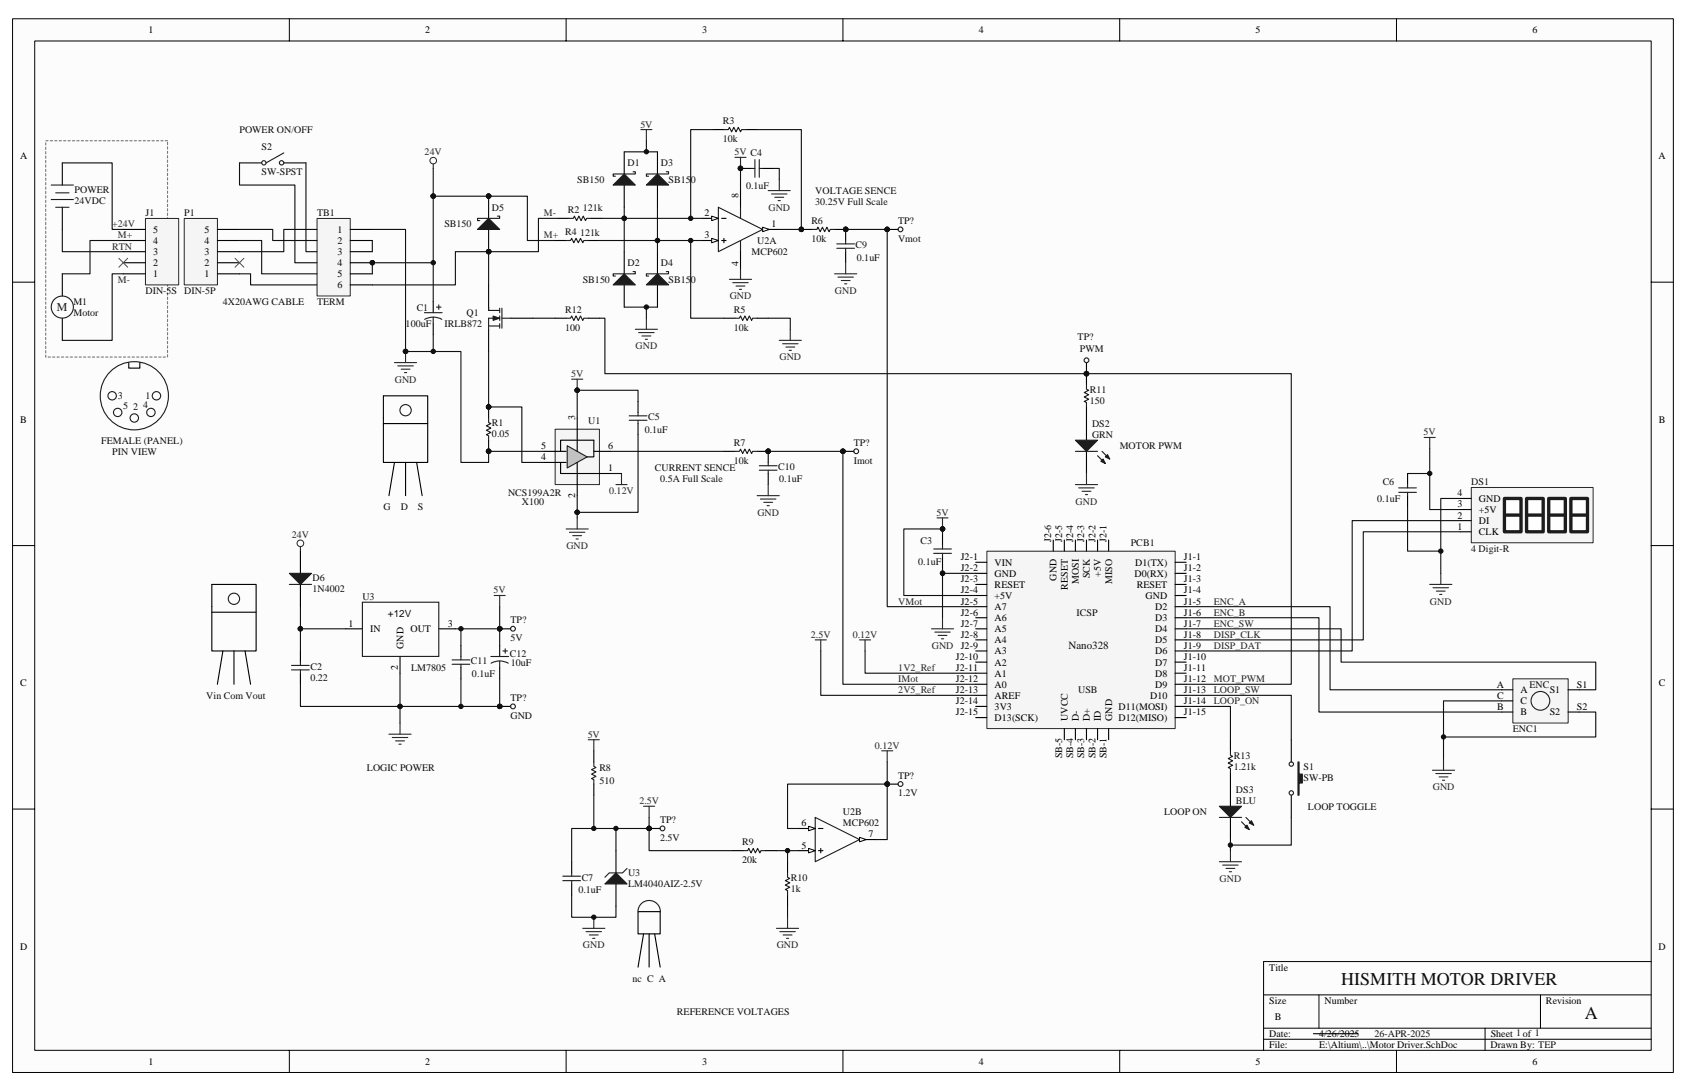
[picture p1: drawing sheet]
<svg xmlns="http://www.w3.org/2000/svg" width="432mm" height="279mm" viewBox="0 0 432 279" stroke-linecap="round" stroke-linejoin="round" font-family="sans-serif">
<path d="M3.2 4.8h425.4v269.9h-425.4z" fill="#fcfcfc"/>
<path d="M3.2 4.8h425.4v269.9h-425.4z" fill="none" stroke="#000" stroke-width=".26"/>
<path d="M8.9 10.5h414v258.5h-414z" fill="#fcfcfc"/>
<g fill="none" stroke="#000" stroke-width=".26">
<path d="M8.9 10.5h414v258.5h-414zM74.1 4.8v5.7M145 4.8v5.7M215.9 4.8v5.7M286.8 4.8v5.7M357.7 4.8v5.7M3.2 72.3h5.7M422.9 72.3h5.6M3.2 139.7h5.7M422.9 139.7h5.6M3.2 207.2h5.7M422.9 207.2h5.6"/>
<path d="M323.6 254.8h99.3M337.8 254.8v8.5M394.5 254.8v8.5M422.9 246.3h-99.3v22.7M74.1 269v5.7M145 269v5.7M215.9 269v5.7M286.8 269v5.7M323.6 263.3h99.3M323.6 266.1h99.3M357.7 269v5.7M380.3 263.3v5.7"/>
</g>
<path d="M376.8 124.9h31.2v14.1h-31.2z" fill="#f5f5f5"/>
<path d="M376.8 124.8h31.2v14.2h-31.2z" fill="none" stroke="#262626" stroke-width=".26"/>
<path d="M374 136.2h2.8M374 127.7h2.8M374 130.5h2.8M374 133.3h2.8" fill="none" stroke="#000" stroke-width=".28"/>
<path d="M402.3 127.7h4.3v8.5h-4.3z" fill-rule="evenodd" fill="#fefefe" stroke="#1c1c1c" stroke-width=".85"/>
<path d="M402.6 131.9h3.7" fill="none" stroke="#1c1c1c" stroke-width=".85"/>
<path d="M396.6 127.7h4.3v8.5h-4.3z" fill-rule="evenodd" fill="#fefefe" stroke="#1c1c1c" stroke-width=".85"/>
<path d="M396.9 131.9h3.7" fill="none" stroke="#1c1c1c" stroke-width=".85"/>
<path d="M391 127.7h4.2v8.5h-4.2z" fill-rule="evenodd" fill="#fefefe" stroke="#1c1c1c" stroke-width=".85"/>
<path d="M391.2 131.9h3.7" fill="none" stroke="#1c1c1c" stroke-width=".85"/>
<path d="M385.3 127.7h4.3v8.5h-4.3z" fill-rule="evenodd" fill="#fefefe" stroke="#1c1c1c" stroke-width=".85"/>
<path d="M385.6 131.9h3.7" fill="none" stroke="#1c1c1c" stroke-width=".85"/>
<path d="M111 77.2v2.9M111 82.9v2.8M278.3 95.7v2.8M125.1 104.2v2.9M125.1 112.7v2.9M278.3 104.2v8.5M278.3 115.6v5.7M360.5 121.3v2.8M360.5 126.9v2.9" fill="none" stroke="#000" stroke-width=".28"/>
<g fill="#0e0e0e" stroke="#0e0e0e" stroke-width=".26">
<circle cx="278.3" cy="95.7" r=".57"/>
<circle cx="125.1" cy="104.2" r=".56"/>
<circle cx="125.1" cy="115.6" r=".56"/>
</g>
<g fill="none" stroke="#1c1c1c" stroke-width=".28">
<path d="M111.8 78.7h1.1M112.4 78.1v1.1M108.7 80.1h4.5M108.8 81.8a4.5 4.5 0 0 1 4.4 0M111 81.2v1.7M278.3 98.5v1.2l.5 .2-1.1 .6 1.1 .6-1.1 .6 1.1 .5-1.1 .6 .6 .3v1.1M125.1 107.1v1.1l.6 .3-1.1 .6 1.1 .5-1.1 .6 1.1 .5-1.1 .6 .5 .3v1.1M275.4 115.6h5.7M281.1 116.7l2 2M282.2 115.6l2 2M358.2 124.9h4.6M358.2 126.1h4.6"/>
<path d="M360.5 124.1v.8M360.5 126.1v.8"/>
</g>
<g fill="#1c1c1c" stroke="#1c1c1c" stroke-width=".28">
<path d="M275.4 112.7h5.7l-2.8 2.9z"/>
<path d="M281.9 118.1l.6-.5 .6 1.1z"/>
<path d="M283.7 116.4l.5 1.2-1.1-.6z"/>
</g>
<path d="M252.8 141.2h48.2v45.4h-48.2z" fill="#f5f5f5"/>
<path d="M252.8 141.2h48.2v45.4h-48.2z" fill="none" stroke="#262626" stroke-width=".26"/>
<g fill="none" stroke="#000" stroke-width=".28">
<path d="M269.7 138.3v2.8M272.6 138.3v2.8M275.4 138.3v2.8M278.3 138.3v2.8M281.1 138.3v2.8M283.9 138.3v2.8M249.9 158.2h2.8M249.9 155.4h2.8M249.9 152.5h2.8M249.9 149.7h2.8M249.9 146.8h2.8M249.9 144h2.8"/>
<path d="M300.9 158.2h2.9M300.9 155.4h2.9M300.9 152.5h2.9M300.9 149.7h2.9M300.9 146.8h2.9M300.9 144h2.9M249.9 178.1h2.8M249.9 175.2h2.8M249.9 172.4h2.8M249.9 169.6h2.8M249.9 166.7h2.8M249.9 163.9h2.8"/>
<path d="M249.9 161h2.8M300.9 178.1h2.9M300.9 175.2h2.9M300.9 172.4h2.9M300.9 169.6h2.9M300.9 166.7h2.9M300.9 163.9h2.9M300.9 161h2.9M249.9 183.8h2.8M249.9 180.9h2.8M272.6 186.6v2.8M275.4 186.6v2.8"/>
<path d="M278.3 186.6v2.8M281.1 186.6v2.8M283.9 186.6v2.8M300.9 183.8h2.9M300.9 180.9h2.9"/>
</g>
<g fill="none" stroke="#262626" stroke-width=".28">
<path d="M146.4 97.1h2.8M147.8 97.1v2.8M364.7 112h2.9M366.2 112v2.9M240 132.6h2.8M241.4 132.6v2.9M275.4 124.1h5.7M276.3 124.9h3.9M277.1 125.8h2.3M278 126.7h.5M278.3 121.3v2.8M366.9 197.3h5.6"/>
<path d="M367.7 198.1h4M368.6 199h2.2M369.4 199.8h.6M369.7 194.4v2.9"/>
</g>
<g fill="#0e0e0e" stroke="#0e0e0e" stroke-width=".26">
<circle cx="147.8" cy="99.9" r=".56"/>
<circle cx="241.4" cy="135.5" r=".56"/>
</g>
<path d="M142.2 109.9h11.3v14.2h-11.3z" fill="#f5f5f5"/>
<path d="M142.2 109.9h11.3v14.2h-11.3z" fill="none" stroke="#262626" stroke-width=".26"/>
<path d="M145.3 114.2l5.1 2.8-5.1 2.8z" fill="#c0c0c0" stroke="#1c1c1c" stroke-width=".28"/>
<g fill="none" stroke="#000" stroke-width=".28">
<path d="M125.1 50.2v5.7M125.1 58.8v5.7M125.1 73v5.7M125.1 84.3v5.7M130.8 81.5h5.7M139.3 115.6h5.7M139.3 118.4h5.7M143.6 118.4v2.9h12.7M143.6 115.6v-2.9h8.5v4.3h-1.7M147.8 107.1v8.5M147.8 118.4v8.5M152.1 115.6h4.2"/>
<path d="M241.4 136.9v2.8M241.4 142.6v2.8M204.5 217.8h4.3"/>
</g>
<g fill="#0e0e0e" stroke="#0e0e0e" stroke-width=".26">
<circle cx="125.1" cy="64.4" r=".56"/>
<circle cx="125.1" cy="50.2" r=".56"/>
<circle cx="103.9" cy="90" r=".56"/>
</g>
<path d="M122.3 58.8l2.8-2.9 2.9 2.9z" fill="#1c1c1c" stroke="#1c1c1c" stroke-width=".28"/>
<g fill="none" stroke="#1c1c1c" stroke-width=".28">
<path d="M127.4 55.4h.6v.5h-5.7v.6h.6M125.1 78.7v.8h2.9M128 78.9v1.2M128.5 78.9v5.2M125.1 83.5h2.9M128 81.5h-2.9v2.8M128 80.9v1.2M128 82.9v1.2M128.5 81.5h2.3M241.4 139.7v.9M239.1 140.6h4.6M239.1 141.7h4.6"/>
<path d="M241.4 141.7v.9M208.8 209.3l11.3 5.7-11.3 5.7z"/>
</g>
<g fill="none" stroke="#262626" stroke-width=".28">
<path d="M111 42v1.1M186.8 71.5h5.7M187.7 72.4h3.9M188.5 73.3h2.3M189.4 74.1h.5M189.7 68.7v2.8M101 92.9h5.7M101.9 93.7h4M102.7 94.6h2.3M103.6 95.4h.6M103.9 90v2.9M162.7 84.3h5.7"/>
<path d="M163.6 85.2h3.9M164.4 86h2.3M165.3 86.9h.5M165.5 81.5v2.8M145 135.5h5.7M145.8 136.3h4M146.7 137.2h2.2M147.5 138h.6M147.8 132.6v2.9"/>
</g>
<circle cx="111" cy="41.1" r=".84" fill="none" stroke="#262626" stroke-width=".26"/>
<path d="M126.3 80.9l1.7 .6-1.7 .6z" fill="#1c1c1c" stroke="#1c1c1c" stroke-width=".26"/>
<path d="M207.1 217.3l1.7 .5-1.7 .6z" fill="#fcfcfc" stroke="#000" stroke-width=".26"/>
<path d="M204.5 212.2h4.3" fill="none" stroke="#000" stroke-width=".28"/>
<path d="M207.1 211.6l1.7 .6-1.7 .5z" fill="#fcfcfc" stroke="#000" stroke-width=".26"/>
<path d="M220.1 215h4.3" fill="none" stroke="#000" stroke-width=".28"/>
<path d="M220.1 214.4l1.7 .6-1.7 .6z" fill="#fcfcfc" stroke="#000" stroke-width=".26"/>
<path d="M179.7 61.6h4.3M209.6 212.2h1.2M209.6 217.8h1.2M210.2 217.3v1.1" fill="none" stroke="#000" stroke-width=".28"/>
<path d="M184 53.1l11.3 5.7-11.3 5.7zM189.7 53.1v2.8M189.7 61.6v2.9" fill="none" stroke="#1c1c1c" stroke-width=".28"/>
<path d="M182.3 61l1.7 .6-1.7 .6z" fill="#fcfcfc" stroke="#000" stroke-width=".26"/>
<path d="M179.7 55.9h4.3" fill="none" stroke="#000" stroke-width=".28"/>
<path d="M182.3 55.4l1.7 .5-1.7 .6z" fill="#fcfcfc" stroke="#000" stroke-width=".26"/>
<path d="M195.3 58.8h4.3" fill="none" stroke="#000" stroke-width=".28"/>
<path d="M195.3 58.2l1.7 .6-1.7 .5z" fill="#fcfcfc" stroke="#000" stroke-width=".26"/>
<g fill="none" stroke="#000" stroke-width=".28">
<path d="M159.9 38.9v5.7M168.4 38.9v5.7M182.6 33.2h2.8M191.1 33.2h2.8M142.9 55.9h2.8M151.4 55.9h2.8M159.9 47.4v5.7M168.4 47.4v5.7M184.8 55.9h1.1M189.7 48.8v4.3M189.7 43.1h2.8M195.3 43.1h2.9"/>
<path d="M205.2 58.8h2.9M213.7 58.8h2.9v2.8M16 70.1v5.7M142.2 61.6h2.8M150.7 61.6h2.8M159.9 64.5v5.6M159.9 73v5.7M168.4 64.5v5.6M168.4 73v5.7M184.8 61.6h1.1M185.4 61v1.2M189.7 64.5v4.2"/>
<path d="M216.6 64.5v2.8M16 81.5v5.7M142.2 81.5h2.8M150.7 81.5h2.8M185.4 81.5h2.8M193.9 81.5h2.8M185.4 115.6h2.8M193.9 115.6h2.8v2.8M196.7 121.3v2.8M152.1 192.3v2.8M152.1 200.8v2.8M157.8 217.8v5.7"/>
<path d="M187.5 217.8h2.9M196 217.8h2.9M146.4 220.7v2.8M146.4 226.4v2.8M157.8 226.4v5.7M201.7 220.7v2.8M201.7 229.2v2.9"/>
</g>
<g fill="none" stroke="#1c1c1c" stroke-width=".28">
<path d="M185.4 33.2h1.1l.3-.6 .6 1.2 .5-1.2 .6 1.2 .6-1.2 .6 1.2 .2-.6h1.2M145.7 55.9h1.1l.3-.5 .6 1.1 .6-1.1 .5 1.1 .6-1.1 .5 1.1 .3-.6h1.2M162.1 44h.6v.6h-5.7v.5h.6M170.6 44h.6v.6h-5.7v.5h.6M192.5 43.1h.8M193.3 40.9v4.5M194.5 40.9v4.5M194.5 43.1h.8M208.1 58.8h1.1l.3-.6 .6 1.1 .5-1.1 .6 1.1 .6-1.1 .5 1.1 .3-.5h1.1M145 61.6h1.1l.3-.6 .6 1.2 .5-1.2 .6 1.2 .6-1.2 .5 1.2 .3-.6h1.2M162.1 69.6h.6v.5h-5.7v.6h.6M170.6 69.6h.6v.5h-5.7v.6h.6"/>
<path d="M214.3 62.5h4.5M214.3 63.6h4.5M216.6 61.6v.9M216.6 63.6v.9M145 81.5h1.1l.3-.6 .6 1.2 .5-1.2 .6 1.2 .6-1.2 .5 1.2 .3-.6h1.2M188.2 81.5h1.2l.3-.6 .5 1.2 .6-1.2 .5 1.2 .6-1.2 .6 1.2 .3-.6h1.1M188.2 115.6h1.2l.3-.6 .5 1.1 .6-1.1 .5 1.1 .6-1.1 .6 1.1 .3-.5h1.1M194.5 119.3h4.5M196.7 118.4v.9M194.5 120.4h4.5M196.7 120.4v.9M152.1 195.1v1.2l.5 .3-1.1 .5 1.1 .6-1.1 .5 1.1 .6-1.1 .6 .6 .3v1.1"/>
<path d="M190.4 217.8h1.1l.3-.5 .5 1.1 .6-1.1 .6 1.1 .5-1.1 .6 1.1 .3-.6h1.1M144.1 225.5h4.6M144.1 224.4h4.6M146.4 223.5v.9M146.4 225.5v.9M160.6 222.4l-1.2 1.1h-3.4l-1.1 1.2M201.7 223.5v1.2l.6 .3-1.2 .5 1.2 .6-1.2 .6 1.2 .5-1.2 .6 .6 .3v1.1"/>
<circle cx="16" cy="78.6" r="2.83"/>
</g>
<g fill="none" stroke="#0e0e0e" stroke-width=".28">
<path d="M159.9 38.9h8.5M165.5 36v2.9M182.6 33.2h-5.7v22.7M193.9 33.2h11.3v25.6h-5.6M125.1 50.2h10v11.4h7.1M154.2 55.9h25.5M159.9 53.1v11.4M168.4 53.1v11.4M189.7 43.1v5.7M198.2 43.1h1.4v2.9M153.5 61.6h26.2M159.9 78.7h8.5"/>
<path d="M165.5 78.7v2.8M176.9 61.6v19.9h8.5M125.1 90v14.2h8.5v14.2h5.7M136.5 81.5h5.7M196.7 81.5h5.7v2.8M156.3 115.6h29.1M210.2 166.7v11.4h39.7M221.6 166.7v5.7h28.3M227.2 195.1v5.7M152.1 203.6v8.6M157.8 212.2v5.6M198.9 217.8h5.6"/>
<path d="M201.7 217.8v2.9M227.2 200.8h-25.5v11.4h2.8M227.2 200.8v14.2h-2.8M146.4 229.2v5.7h11.4v-2.8M201.7 232.1v2.8"/>
</g>
<g fill="#0e0e0e" stroke="#0e0e0e" stroke-width=".26">
<circle cx="125.1" cy="50.2" r=".56"/>
<circle cx="176.9" cy="55.9" r=".57"/>
<circle cx="205.2" cy="58.7" r=".56"/>
<circle cx="159.9" cy="55.9" r=".57"/>
<circle cx="165.6" cy="38.9" r=".56"/>
<circle cx="165.6" cy="78.6" r=".56"/>
<circle cx="168.4" cy="61.6" r=".56"/>
<circle cx="176.9" cy="61.6" r=".56"/>
<circle cx="201.7" cy="217.8" r=".57"/>
<circle cx="152.1" cy="234.9" r=".55"/>
<circle cx="157.8" cy="212.2" r=".55"/>
<circle cx="152.1" cy="212.2" r=".55"/>
<circle cx="125.1" cy="104.2" r=".56"/>
<circle cx="227.2" cy="200.8" r=".55"/>
<circle cx="216.6" cy="58.7" r=".56"/>
<circle cx="196.7" cy="115.6" r=".55"/>
<circle cx="189.6" cy="43.1" r=".56"/>
</g>
<g fill="#1c1c1c" stroke="#1c1c1c" stroke-width=".28">
<path d="M157 47.4l2.9-2.8 2.8 2.8z"/>
<path d="M165.5 47.4l2.9-2.8 2.8 2.8z"/>
<path d="M157 73l2.9-2.9 2.8 2.9z"/>
<path d="M165.5 73l2.9-2.9 2.8 2.9z"/>
<path d="M154.9 226.4l2.9-2.9 2.8 2.9z"/>
</g>
<g fill="none" stroke="#262626" stroke-width=".28">
<path d="M164.1 33.2h2.9M165.5 33.2v2.8M188.2 40.3h2.9M189.7 40.3v2.8M196.7 48.8h5.7M197.6 49.7h3.9M198.4 50.5h2.3M199.3 51.4h.6M199.6 46v2.8M213.7 70.1h5.7M214.6 71h4M215.5 71.8h2.2"/>
<path d="M216.3 72.7h.6M216.6 67.3v2.8M199.6 87.2h5.6M200.4 88h4M201.3 88.9h2.2M202.1 89.7h.6M202.4 84.3v2.9M157.8 124.1h2.8M159.2 121.3v2.8M193.9 126.9h5.7M194.8 127.8h3.9M195.6 128.7h2.3"/>
<path d="M196.4 129.5h.6M196.7 124.1v2.8M208.8 163.9h2.8M210.2 163.9v2.8M220.1 163.9h2.9M221.6 163.9v2.8M150.7 189.4h2.8M152.1 189.4v2.9M225.8 192.3h2.8M227.2 192.3v2.8M164.8 206.5h2.9M166.2 206.5v2.8"/>
<path d="M149.2 237.7h5.7M150.1 238.6h4M150.9 239.4h2.3M152.1 234.9v2.8M198.9 237.7h5.6M199.7 238.6h4M200.6 239.4h2.2M201.7 234.9v2.8M151.8 240.3h.6M201.4 240.3h.6"/>
</g>
<path d="M387.5 173.9h14.1v11.3h-14.1z" fill="#f5f5f5"/>
<path d="M387.5 173.8h14.1v11.4h-14.1z" fill="none" stroke="#262626" stroke-width=".26"/>
<g fill="none" stroke="#000" stroke-width=".28">
<path d="M16 41.7v5.7M16 53.1v5.7M61.3 41.7h5.7M72.7 41.7h5.7M163.4 102.8v2.8M163.4 108.5v2.8M128 165.3v2.8M128 171v2.8M384.6 179.5h2.8M384.6 176.7h2.8M401.6 176.7h2.8M384.6 182.4h2.8"/>
<path d="M401.6 182.4h2.8M336.4 264.7h11.3"/>
</g>
<g fill="none" stroke="#1c1c1c" stroke-width=".28">
<path d="M72.7 39.2l-4.6 2.5M13.1 51.1h5.7M13.1 47.4h5.7M14.3 49.4h3.4M14.3 53.1h3.4M161.1 107.6h4.6M161.1 106.5h4.6M163.4 105.6v.9M163.4 107.6v.9M125.7 168.1h4.5M125.8 169.8a4.5 4.5 0 0 1 4.4 0M128 169.3v1.7"/>
<path d="M128.8 166.7h1.2M129.4 166.2v1.1"/>
<circle cx="67.6" cy="41.7" r=".56"/>
<circle cx="72.1" cy="41.7" r=".56"/>
<circle cx="394.5" cy="179.5" r="2.4"/>
</g>
<path d="M126.6 152.5h2.8M128 152.5v2.9M241.4 158.2v2.8M366.2 149.7h5.6M367 150.5h4M367.9 151.4h2.2M368.7 152.2h.6M369 146.8v2.9M238.6 161h5.6M239.4 161.9h4M240.3 162.7h2.2M241.1 163.6h.6" fill="none" stroke="#262626" stroke-width=".28"/>
<g fill="none" stroke="#0e0e0e" stroke-width=".28">
<path d="M16 58.8v5.7h15.6M16 41.7h12.7v17.1h2.9M142.9 55.9h-5v8.6h-12.8v8.5M31.6 70.1h-2.9v17.1h-12.7M153.5 81.5h1.4v14.2h175.8v79.5h-26.9M163.4 102.8v-2.9h-15.6v7.2M163.4 111.3v19.9h-15.6M366.2 114.9v15.6h7.8M147.8 126.9v5.7M156.3 121.3h2.9M241.4 136.9v-1.4h-9.9v17h18.4M360.5 121.3h5.7"/>
<path d="M360.5 129.8v11.3h8.5M374 127.7h-5v19.1M374 136.2h-24.9v27.7h-45.3M374 133.3h-27.7v33.4h-42.5M241.4 145.4v1.4M303.8 158.2h34v24.2h46.8M303.8 155.4h36.8v21.3h44M303.8 161h39.7v8.6h65.2v7.1h-4.3M384.6 179.5h-14.9v14.9M404.4 182.4h4.3v6.3h-39"/>
</g>
<g fill="#0e0e0e" stroke="#0e0e0e" stroke-width=".26">
<circle cx="366.2" cy="121.2" r=".56"/>
<circle cx="369" cy="141.1" r=".56"/>
<circle cx="369.7" cy="188.7" r=".56"/>
<circle cx="125.1" cy="64.4" r=".56"/>
<circle cx="147.8" cy="99.9" r=".56"/>
<circle cx="147.8" cy="131.2" r=".55"/>
<circle cx="241.4" cy="135.5" r=".56"/>
<circle cx="241.4" cy="146.8" r=".56"/>
</g>
<path d="M81.2 56h8.5v19.8h-8.5z" fill="#f5f5f5"/>
<g fill="none" stroke="#262626" stroke-width=".26">
<path d="M81.2 55.9h8.5v19.9h-8.5z"/>
<circle cx="76.9" cy="139.1" r=".85"/>
</g>
<g fill="none" stroke="#000" stroke-width=".28">
<path d="M89.7 58.8h5.7M227.2 58.8h2.9M89.7 61.6h5.7M89.7 64.5h5.7M89.7 67.3h5.7M89.7 70.1h5.7M89.7 73h5.7M278.3 92.9v2.8M98.2 101.4h11.3v17h-11.3zM98.2 108.5h11.3M101 118.4l-1.4 8.5M103.9 118.4v8.5"/>
<path d="M106.7 118.4l1.4 8.5M215.9 115.6h2.8M54.3 149.7h11.3v17h-11.3zM54.3 156.8h11.3M76.9 141.1v5.7M76.9 149.7v5.7M57.1 166.7l-1.4 8.5M59.9 166.7v8.5M62.8 166.7l1.4 8.5M76.9 166.7v2.9M76.9 172.4v2.8M88.6 161h4.2"/>
<path d="M102.4 168.1v4.3M112.4 161h4.2M118 165.3v2.8M118 171v2.8M128 161h2.8M128 180.9h2.8M315.1 189.4v2.9M315.1 198v8.5M330.7 189.4v5.7M166.2 212.2h2.9M227.2 200.8h2.9M315.1 209.3v5.7"/>
<path d="M330.7 203.6v5.7M163.4 233.5h5.7v5.7h-5.7zM164.8 239.2l-1.4 8.5M166.2 239.2v8.5M167.7 239.2l1.4 8.5"/>
</g>
<g fill="#0e0e0e" stroke="#0e0e0e" stroke-width=".26">
<circle cx="95.4" cy="67.3" r=".56"/>
<circle cx="315.1" cy="216.4" r=".56"/>
<circle cx="102.5" cy="180.9" r=".56"/>
<circle cx="241.4" cy="146.8" r=".56"/>
<circle cx="128" cy="161" r=".56"/>
<circle cx="125.1" cy="64.4" r=".56"/>
<circle cx="111" cy="50.2" r=".56"/>
<circle cx="125.1" cy="50.2" r=".56"/>
<circle cx="111" cy="90" r=".56"/>
<circle cx="76.9" cy="161" r=".55"/>
<circle cx="278.3" cy="95.7" r=".57"/>
<circle cx="166.3" cy="212.2" r=".56"/>
<circle cx="227.2" cy="200.8" r=".55"/>
<circle cx="227.2" cy="58.7" r=".56"/>
<circle cx="215.9" cy="115.6" r=".56"/>
<circle cx="128" cy="180.9" r=".56"/>
<circle cx="216.6" cy="58.7" r=".56"/>
<circle cx="196.7" cy="115.6" r=".55"/>
<circle cx="118.1" cy="161" r=".56"/>
<circle cx="118.1" cy="180.9" r=".56"/>
</g>
<g fill="none" stroke="#0e0e0e" stroke-width=".28">
<path d="M61.3 41.7v5.7h14.2v19.9h5.7M78.4 41.7v22.8h2.8M111 43.1v7.1h14.1M216.6 58.8h10.6v96.6h22.7M95.4 61.6v2.9M125.1 64.5h-8.5v8.5h-21.2M111 85.7v4.3M196.7 115.6h19.2v59.6h34M76.9 155.4v11.3M128 155.4v9.9M249.9 146.8h-8.5v11.4M76.9 161h11.7"/>
<path d="M102.4 172.4v12.8M116.6 161h11.4M118 161v4.3M118 173.8v7.1M128 173.8v7.1h-51.1v-5.7M303.8 178.1h26.9v11.3M303.8 180.9h11.3v8.5M166.2 212.2v5.6h21.3M166.2 212.2h-19.8v8.5M166.2 209.3v2.9M315.1 215v2.8M330.7 209.3v7.1h-15.6"/>
</g>
<g fill="none" stroke="#1c1c1c" stroke-width=".28">
<path d="M74.1 149.7h5.7M92.8 154.2h19.6v13.9h-19.6zM74.7 171.6h4.5M74.7 170.4h4.5M76.9 169.6v.8M76.9 171.6v.8M115.8 170.1h4.5M115.8 169h4.5M118 168.1v.9M118 170.1v.9M315.1 192.3v1.1l.6 .3-1.1 .6 1.1 .5-1.1 .6 1.1 .6-1.1 .6 .5 .2v1.2M312.3 209.3h5.7"/>
<path d="M318 210.5l1.9 1.9M319.1 209.3l2 2M163.4 233.4a2.87 2.87 0 0 1 2.9-2.8 2.87 2.87 0 0 1 2.8 3"/>
<circle cx="230.6" cy="58.8" r=".62"/>
<circle cx="278.3" cy="92.3" r=".61"/>
<circle cx="103.9" cy="105.1" r="1.45"/>
<circle cx="219.3" cy="115.6" r=".62"/>
<circle cx="59.9" cy="153.4" r="1.44"/>
<circle cx="131.4" cy="161" r=".62"/>
<circle cx="131.4" cy="180.9" r=".62"/>
<circle cx="330.7" cy="195.7" r=".56"/>
<circle cx="169.7" cy="212.2" r=".62"/>
<circle cx="230.6" cy="200.8" r=".62"/>
<circle cx="330.7" cy="203.1" r=".56"/>
</g>
<g fill="#1c1c1c" stroke="#1c1c1c" stroke-width=".28">
<path d="M312.3 206.5h5.7l-2.9 2.8z"/>
<path d="M318.8 211.9l.6-.6 .5 1.1z"/>
<path d="M319.9 210.8l.6-.6 .6 1.1z"/>
<path d="M74.1 146.8h5.7l-2.9 2.9z"/>
<path d="M332.4 195.1h.3v3.1h.8v2.3h-.8v3.1h-.3z" fill-rule="evenodd"/>
</g>
<path d="M76.9 140v1.1M99.6 188h5.7M100.5 188.9h3.9M101.3 189.7h2.3M102.2 190.6h.5M102.4 185.2v2.8M315.1 217.8v2.9M312.3 220.7h5.7M313.1 221.6h4M314 222.4h2.3M314.8 223.2h.6" fill="none" stroke="#262626" stroke-width=".28"/>
<path d="M42.9 36h-31.2v55.4h31.2v-55.4" fill="none" stroke="#747474" stroke-width=".28" stroke-dasharray=".6 .6"/>
<path d="M47.2 56h8.5v17h-8.5z" fill="#f5f5f5"/>
<path d="M47.2 55.9h8.5v17.1h-8.5z" fill="none" stroke="#262626" stroke-width=".26"/>
<path d="M55.7 58.8h5.6M55.7 70.1h5.6M55.7 67.3h5.6M55.7 64.5h5.6M55.7 61.6h5.6" fill="none" stroke="#000" stroke-width=".28"/>
<path d="M37.3 56h8.5v17h-8.5z" fill="#f5f5f5"/>
<path d="M37.3 55.9h8.5v17.1h-8.5z" fill="none" stroke="#262626" stroke-width=".26"/>
<path d="M31.6 58.8h5.6M31.6 70.1h5.6M31.6 67.3h5.6M31.6 64.5h5.6M31.6 61.6h5.6M33 92.9v1.4h2.8v-1.4" fill="none" stroke="#000" stroke-width=".28"/>
<path d="M61.3 58.8h8.6v2.8h11.3M81.2 58.8h-8.5v5.7h-11.4M95.4 58.8h8.5v31.2h14.1v28.4h7.1v-2.8h14.2M111 50.2v27M31.6 61.6h-8.5v8.5h-7.1M61.3 70.1h2.9v2.9h17M61.3 61.6h5.7v8.5h14.2M111 67.3h-15.6v2.8" fill="none" stroke="#0e0e0e" stroke-width=".28"/>
<g fill="#0e0e0e" stroke="#0e0e0e" stroke-width=".26">
<circle cx="111" cy="50.2" r=".56"/>
<circle cx="95.4" cy="67.3" r=".56"/>
<circle cx="111" cy="67.3" r=".56"/>
<circle cx="125.1" cy="115.6" r=".56"/>
<circle cx="103.9" cy="90" r=".56"/>
</g>
<path d="M30.4 66.1l2.3 2.3M32.7 66.1l-2.3 2.3M60.2 66.1l2.3 2.3M62.5 66.1l-2.3 2.3" fill="none" stroke="#4c4c4c" stroke-width=".26"/>
<g fill="none" stroke="#1c1c1c" stroke-width=".28">
<circle cx="28.7" cy="101.4" r="1.07"/>
<circle cx="30.2" cy="105.6" r="1.07"/>
<circle cx="34.4" cy="101.4" r="8.7"/>
<circle cx="34.4" cy="107.1" r="1.07"/>
<circle cx="38.7" cy="105.6" r="1.07"/>
<circle cx="40.1" cy="101.4" r="1.07"/>
</g>
<g font-size="4.6" fill="#0e0e0e">
<text x="343.5" y="252.4">HISMITH MOTOR DRIVER</text>
<text x="405.9" y="260.9">A</text>
</g>
<text font-size="3.1" fill="#1c1c1c" x="14.6" y="79.7">M</text>
<text font-size="2.8" fill="#0e0e0e" x="273.6" y="166.1">Nano328</text>
<g font-size="2.6">
<text x="38" y="8.5">1</text>
<text x="108.9" y="8.5">2</text>
<text x="179.8" y="8.5">3</text>
<text x="250.7" y="8.5">4</text>
<text x="321.6" y="8.5">5</text>
<text x="392.5" y="8.5">6</text>
<text x="5.1" y="40.8">A</text>
<text x="424.8" y="40.8">A</text>
<text x="189.1" y="50.8" transform="rotate(-90 189.1 50.8)">8</text>
<text x="39.2" y="59.6">5</text>
<text x="52.4" y="59.6">5</text>
<text x="86.4" y="59.6">1</text>
<text x="180.4" y="55.4">2</text>
<text x="197.6" y="58.2">1</text>
<text x="39.2" y="65.3">3</text>
<text x="39.2" y="62.5">4</text>
<text x="52.4" y="65.3">3</text>
<text x="52.4" y="62.5">4</text>
<text x="86.4" y="62.5">2</text>
<text x="86.4" y="65.3">3</text>
<text x="180.4" y="61.1">3</text>
<text x="39.2" y="71">1</text>
<text x="39.2" y="68.2">2</text>
<text x="52.4" y="71">1</text>
<text x="52.4" y="68.2">2</text>
<text x="86.4" y="68.2">4</text>
<text x="86.4" y="71">5</text>
<text x="189.1" y="68" transform="rotate(-90 189.1 68)">4</text>
<text x="86.4" y="73.9">6</text>
<text x="147.3" y="107.6" transform="rotate(-90 147.3 107.6)">3</text>
<text x="5.2" y="108.3">B</text>
<text x="424.9" y="108.3">B</text>
<text x="138.6" y="117.9">4</text>
<text x="138.6" y="115">5</text>
<text x="155.8" y="115">6</text>
<text x="155.8" y="120.7">1</text>
<text x="147.3" y="127.7" transform="rotate(-90 147.3 127.7)">2</text>
<text x="373.3" y="127.1">4</text>
<text x="373.3" y="129.9">3</text>
<text x="378.8" y="128.5">GND</text>
<text x="378.8" y="131.4">+5V</text>
<text x="373.3" y="135.6">1</text>
<text x="373.3" y="132.8">2</text>
<text x="378.8" y="137.1">CLK</text>
<text x="378.8" y="134.2">DI</text>
<text x="246.1" y="143.4">J2-1</text>
<text x="269.2" y="138.9" transform="rotate(-90 269.2 138.9)">J2-6</text>
<text x="272" y="138.9" transform="rotate(-90 272 138.9)">J2-5</text>
<text x="274.9" y="138.9" transform="rotate(-90 274.9 138.9)">J2-4</text>
<text x="277.7" y="138.9" transform="rotate(-90 277.7 138.9)">J2-3</text>
<text x="280.5" y="138.9" transform="rotate(-90 280.5 138.9)">J2-2</text>
<text x="283.4" y="138.9" transform="rotate(-90 283.4 138.9)">J2-1</text>
<text x="303.2" y="143.4">J1-1</text>
<text x="246.1" y="149.1">J2-3</text>
<text x="246.1" y="146.3">J2-2</text>
<text x="254.7" y="147.7">GND</text>
<text x="254.7" y="144.9">VIN</text>
<text x="270.6" y="148.7" transform="rotate(-90 270.6 148.7)">GND</text>
<text x="276.3" y="149.5" transform="rotate(-90 276.3 149.5)">MOSI</text>
<text x="279.1" y="148.1" transform="rotate(-90 279.1 148.1)">SCK</text>
<text x="282" y="147.7" transform="rotate(-90 282 147.7)">+5V</text>
<text x="284.8" y="149.5" transform="rotate(-90 284.8 149.5)">MISO</text>
<text x="290.6" y="147.7">D0(RX)</text>
<text x="290.7" y="144.9">D1(TX)</text>
<text x="303.2" y="149.1">J1-3</text>
<text x="303.2" y="146.3">J1-2</text>
<text x="246.1" y="154.8">J2-5</text>
<text x="246.1" y="152">J2-4</text>
<text x="254.7" y="153.4">+5V</text>
<text x="254.7" y="150.5">RESET</text>
<text x="273.5" y="151" transform="rotate(-90 273.5 151)">RESET</text>
<text x="291.1" y="150.5">RESET</text>
<text x="293.4" y="153.4">GND</text>
<text x="303.2" y="152">J1-4</text>
<text x="303.2" y="154.8">J1-5</text>
<text x="89.3" y="160.5">1</text>
<text x="94.8" y="161.9">IN</text>
<text x="105.1" y="161.9">OUT</text>
<text x="114.7" y="160.5">3</text>
<text x="246.1" y="160.5">J2-7</text>
<text x="246.1" y="157.6">J2-6</text>
<text x="254.7" y="161.9">A5</text>
<text x="254.7" y="159.1">A6</text>
<text x="254.7" y="156.2">A7</text>
<text x="295.8" y="161.9">D4</text>
<text x="295.8" y="159.1">D3</text>
<text x="295.8" y="156.2">D2</text>
<text x="303.2" y="160.5">J1-7</text>
<text x="303.2" y="157.6">J1-6</text>
<text x="103.3" y="166.2" transform="rotate(-90 103.3 166.2)">GND</text>
<text x="246.1" y="166.2">J2-9</text>
<text x="246.1" y="163.3">J2-8</text>
<text x="254.7" y="167.6">A3</text>
<text x="254.7" y="164.8">A4</text>
<text x="295.8" y="167.6">D6</text>
<text x="295.8" y="164.8">D5</text>
<text x="303.2" y="166.2">J1-9</text>
<text x="303.2" y="163.3">J1-8</text>
<text x="101.9" y="171.7" transform="rotate(-90 101.9 171.7)">2</text>
<text x="244.8" y="171.9">J2-11</text>
<text x="244.8" y="169">J2-10</text>
<text x="254.7" y="173.3">A1</text>
<text x="254.7" y="170.4">A2</text>
<text x="295.8" y="173.3">D8</text>
<text x="295.8" y="170.4">D7</text>
<text x="303.2" y="171.9">J1-11</text>
<text x="303.2" y="169">J1-10</text>
<text x="5.2" y="175.8">C</text>
<text x="244.8" y="177.5">J2-13</text>
<text x="244.8" y="174.7">J2-12</text>
<text x="254.7" y="179">AREF</text>
<text x="254.7" y="176.1">A0</text>
<text x="294.6" y="179">D10</text>
<text x="295.8" y="176.1">D9</text>
<text x="303.2" y="174.7">J1-12</text>
<text x="303.2" y="177.5">J1-13</text>
<text x="383.3" y="176.1">A</text>
<text x="383.5" y="179">C</text>
<text x="389.4" y="177.5">A</text>
<text x="396.9" y="177.5">S1</text>
<text x="403.9" y="176.1">S1</text>
<text x="424.9" y="175.8">C</text>
<text x="244.8" y="183.2">J2-15</text>
<text x="244.8" y="180.4">J2-14</text>
<text x="254.7" y="184.6">D13(SCK)</text>
<text x="254.7" y="181.8">3V3</text>
<text x="273.5" y="184.6" transform="rotate(-90 273.5 184.6)">UVCC</text>
<text x="276.3" y="184.6" transform="rotate(-90 276.3 184.6)">D-</text>
<text x="279.1" y="184.6" transform="rotate(-90 279.1 184.6)">D+</text>
<text x="282" y="184.6" transform="rotate(-90 282 184.6)">ID</text>
<text x="284.8" y="184.6" transform="rotate(-90 284.8 184.6)">GND</text>
<text x="286.4" y="184.6">D12(MISO)</text>
<text x="286.4" y="181.8">D11(MOSI)</text>
<text x="303.2" y="183.2">J1-15</text>
<text x="303.2" y="180.4">J1-14</text>
<text x="383.5" y="181.8">B</text>
<text x="389.4" y="183.2">B</text>
<text x="389.4" y="180.4">C</text>
<text x="396.9" y="183.2">S2</text>
<text x="403.9" y="181.8">S2</text>
<text x="272" y="194.1" transform="rotate(-90 272 194.1)">SB-5</text>
<text x="274.9" y="194.1" transform="rotate(-90 274.9 194.1)">SB-4</text>
<text x="277.7" y="194.1" transform="rotate(-90 277.7 194.1)">SB-3</text>
<text x="280.5" y="194.1" transform="rotate(-90 280.5 194.1)">SB-2</text>
<text x="283.4" y="194.1" transform="rotate(-90 283.4 194.1)">SB-1</text>
<text x="205.3" y="211.6">6</text>
<text x="222.4" y="214.5">7</text>
<text x="205.3" y="217.3">5</text>
<text x="5.1" y="243.2">D</text>
<text x="424.8" y="243.2">D</text>
<text x="325.1" y="248.6">Title</text>
<text x="325.1" y="257.1">Size</text>
<text x="339.2" y="257.1">Number</text>
<text x="395.9" y="257.1">Revision</text>
<text x="326.5" y="261.3">B</text>
<text x="325.1" y="265.6">Date:</text>
<text x="325.1" y="268.4">File:</text>
<text x="337.8" y="268.4">E:\Altium\..\Motor Driver.SchDoc</text>
<text x="337.8" y="265.6">4/26/2025</text>
<text x="381.8" y="268.4">Drawn By: TEP</text>
<text x="381.8" y="265.6">Sheet 1 of 1</text>
<text x="38" y="272.7">1</text>
<text x="108.9" y="272.7">2</text>
<text x="179.8" y="272.7">3</text>
<text x="250.7" y="272.7">4</text>
<text x="321.6" y="272.7">5</text>
<text x="392.5" y="272.7">6</text>
</g>
<g font-size="2.6" fill="#0e0e0e">
<text x="61.3" y="34.1">POWER ON/OFF</text>
<text x="185.1" y="31.8">R3</text>
<text x="67" y="38.3">S2</text>
<text x="185.1" y="36.3">10k</text>
<text x="67" y="44.9">SW-SPST</text>
<text x="147.8" y="46.9">SB150</text>
<text x="160.7" y="42.6">D1</text>
<text x="169.2" y="42.6">D3</text>
<text x="171.2" y="46.9">SB150</text>
<text x="19.1" y="49.4">POWER</text>
<text x="19.1" y="52.3">24VDC</text>
<text x="126" y="54">D5</text>
<text x="149.2" y="54">121k</text>
<text x="191.1" y="48.3">0.1uF</text>
<text x="208.8" y="49.7">VOLTAGE SENCE</text>
<text x="208.8" y="52.5">30.25V Full Scale</text>
<text x="37.3" y="55.4">J1</text>
<text x="47.2" y="55.4">P1</text>
<text x="81.2" y="55.4">TB1</text>
<text x="113.8" y="58.2">SB150</text>
<text x="145.4" y="54.5">R2</text>
<text x="207.8" y="57.4">R6</text>
<text x="230" y="57.4">TP?</text>
<text x="144.7" y="60.2">R4</text>
<text x="148.5" y="60.3">121k</text>
<text x="192.5" y="65.3">MCP602</text>
<text x="193.9" y="62.5">U2A</text>
<text x="207.8" y="61.9">10k</text>
<text x="219.1" y="63.6">C9</text>
<text x="230" y="61.9">Vmot</text>
<text x="160.7" y="68.2">D2</text>
<text x="169.2" y="68.2">D4</text>
<text x="219.4" y="66.7">0.1uF</text>
<text x="37.3" y="75.3">DIN-5S DIN-5P</text>
<text x="149.2" y="72.4">SB150</text>
<text x="171.2" y="72.4">SB150</text>
<text x="18.8" y="78.1">M1</text>
<text x="18.8" y="80.9">Motor</text>
<text x="57.1" y="78.1">4X20AWG CABLE</text>
<text x="81.2" y="78.1">TERM</text>
<text x="103.9" y="83.8">100uF</text>
<text x="106.7" y="79.5">C1</text>
<text x="113.8" y="83.8">IRLB872</text>
<text x="119.5" y="80.9">Q1</text>
<text x="144.7" y="80.1">R12</text>
<text x="188" y="80.1">R5</text>
<text x="144.7" y="84.6">100</text>
<text x="188" y="84.6">10k</text>
<text x="276" y="87.2">TP?</text>
<text x="276.6" y="90">PWM</text>
<text x="279.1" y="100.5">R11</text>
<text x="30.2" y="102.3">3</text>
<text x="31.6" y="104.8">5</text>
<text x="34.1" y="105.1">2</text>
<text x="36.7" y="104.5">4</text>
<text x="37.3" y="102.3">1</text>
<text x="166" y="107.7">C5</text>
<text x="279.1" y="103.4">150</text>
<text x="25.9" y="113.6">FEMALE (PANEL)</text>
<text x="126" y="111.9">0.05</text>
<text x="126" y="109.1">R1</text>
<text x="150.7" y="108.6">U1</text>
<text x="165.1" y="110.8">0.1uF</text>
<text x="279.7" y="109.3">DS2</text>
<text x="279.7" y="112.2">GRN</text>
<text x="28.7" y="116.5">PIN VIEW</text>
<text x="188" y="118.7">10k</text>
<text x="188" y="114.2">R7</text>
<text x="218.7" y="114.2">TP?</text>
<text x="218.7" y="118.7">Imot</text>
<text x="286.8" y="115">MOTOR PWM</text>
<text x="167.7" y="120.7">CURRENT SENCE</text>
<text x="169.1" y="123.5">0.5A Full Scale</text>
<text x="199.3" y="120.4">C10</text>
<text x="199.6" y="123.5">0.1uF</text>
<text x="354.1" y="124.3">C6</text>
<text x="376.8" y="124.3">DS1</text>
<text x="98.2" y="130.7">G</text>
<text x="102.6" y="130.7">D</text>
<text x="107" y="130.7">S</text>
<text x="130.1" y="127.1">NCS199A2R</text>
<text x="133.6" y="129.2">X100</text>
<text x="352.7" y="128.5">0.1uF</text>
<text x="235.7" y="139.2">C3</text>
<text x="289.6" y="139.9">PCB1</text>
<text x="376.8" y="141.3">4 Digit-R</text>
<text x="80.1" y="148.8">D6</text>
<text x="235.2" y="144.6">0.1uF</text>
<text x="80.1" y="151.7">1N4002</text>
<text x="92.8" y="153.7">U3</text>
<text x="130.7" y="159.6">TP?</text>
<text x="275.7" y="157.6">ICSP</text>
<text x="130.7" y="164.2">5V</text>
<text x="79.5" y="171.6">C2</text>
<text x="105.3" y="171.9">LM7805</text>
<text x="120.6" y="170.2">C11</text>
<text x="120.9" y="173.3">0.1uF</text>
<text x="130.5" y="168.2">C12</text>
<text x="130.8" y="170.4">10uF</text>
<text x="52.8" y="179">Vin Com Vout</text>
<text x="79.5" y="174.4">0.22</text>
<text x="130.7" y="179.5">TP?</text>
<text x="276.1" y="177.5">USB</text>
<text x="391.7" y="176.1">ENC</text>
<text x="130.7" y="184.1">GND</text>
<text x="387.4" y="187.5">ENC1</text>
<text x="94" y="197.4">LOGIC POWER</text>
<text x="153.5" y="197.4">R8</text>
<text x="316" y="197.1">1.21k</text>
<text x="316" y="194.3">R13</text>
<text x="333.8" y="197.1">S1</text>
<text x="153.5" y="200.8">510</text>
<text x="230" y="199.4">TP?</text>
<text x="230" y="204">1.2V</text>
<text x="316.5" y="203.1">DS3</text>
<text x="333.8" y="200">SW-PB</text>
<text x="215.9" y="208.8">U2B</text>
<text x="298.1" y="208.8">LOOP ON</text>
<text x="316.5" y="206">BLU</text>
<text x="335" y="207.4">LOOP TOGGLE</text>
<text x="169" y="210.8">TP?</text>
<text x="169" y="215.3">2.5V</text>
<text x="215.9" y="211.6">MCP602</text>
<text x="190.1" y="221">20k</text>
<text x="190.1" y="216.5">R9</text>
<text x="149" y="225.6">C7</text>
<text x="160.9" y="224.4">U3</text>
<text x="160.9" y="227.2">LM4040AIZ-2.5V</text>
<text x="202.6" y="225.6">R10</text>
<text x="148.1" y="228.7">0.1uF</text>
<text x="202.6" y="228.4">1k</text>
<text x="162" y="251.4">nc C A</text>
<text x="173.4" y="259.9">REFERENCE VOLTAGES</text>
<text x="352" y="265.6">26-APR-2025</text>
</g>
<g font-size="2.6" fill="#262626">
<text x="164" y="32.7">5V</text>
<text x="108.8" y="39.8">24V</text>
<text x="188.1" y="39.8">5V C4</text>
<text x="196.8" y="54">GND</text>
<text x="28.7" y="58.2">+24V</text>
<text x="139.3" y="55.4">M-</text>
<text x="28.7" y="63.9">RTN</text>
<text x="30.2" y="61.1">M+</text>
<text x="139.3" y="61.1">M+</text>
<text x="30.2" y="72.4">M-</text>
<text x="186.9" y="76.7">GND</text>
<text x="213.8" y="75.3">GND</text>
<text x="162.8" y="89.5">GND</text>
<text x="199.6" y="92.3">GND</text>
<text x="101.1" y="98">GND</text>
<text x="146.3" y="96.6">5V</text>
<text x="364.6" y="111.5">5V</text>
<text x="156" y="126.4">0.12V</text>
<text x="275.5" y="129.2">GND</text>
<text x="74.7" y="137.8">24V</text>
<text x="194" y="132.1">GND</text>
<text x="239.8" y="132.1">5V</text>
<text x="145.1" y="140.6">GND</text>
<text x="126.4" y="152">5V</text>
<text x="230.1" y="154.8">VMot</text>
<text x="310.9" y="154.8">ENC_A</text>
<text x="366.2" y="154.8">GND</text>
<text x="310.9" y="157.6">ENC_B</text>
<text x="310.9" y="160.5">ENC_SW</text>
<text x="207.7" y="163.3">2.5V</text>
<text x="218.4" y="163.3">0.12V</text>
<text x="238.6" y="166.2">GND</text>
<text x="310.9" y="163.3">DISP_CLK</text>
<text x="310.9" y="166.2">DISP_DAT</text>
<text x="230.1" y="171.9">1V2_Ref</text>
<text x="230.1" y="174.7">IMot</text>
<text x="230.1" y="177.5">2V5_Ref</text>
<text x="310.9" y="174.7">MOT_PWM</text>
<text x="310.9" y="177.5">LOOP_SW</text>
<text x="310.9" y="180.4">LOOP_ON</text>
<text x="150.5" y="188.9">5V</text>
<text x="224.1" y="191.7">0.12V</text>
<text x="366.9" y="202.4">GND</text>
<text x="163.7" y="206">2.5V</text>
<text x="312.4" y="225.8">GND</text>
<text x="149.3" y="242.9">GND</text>
<text x="198.9" y="242.9">GND</text>
</g>
<text font-size="2.5" fill="#0e0e0e" x="99.3" y="157.9">+12V</text>
</svg>
